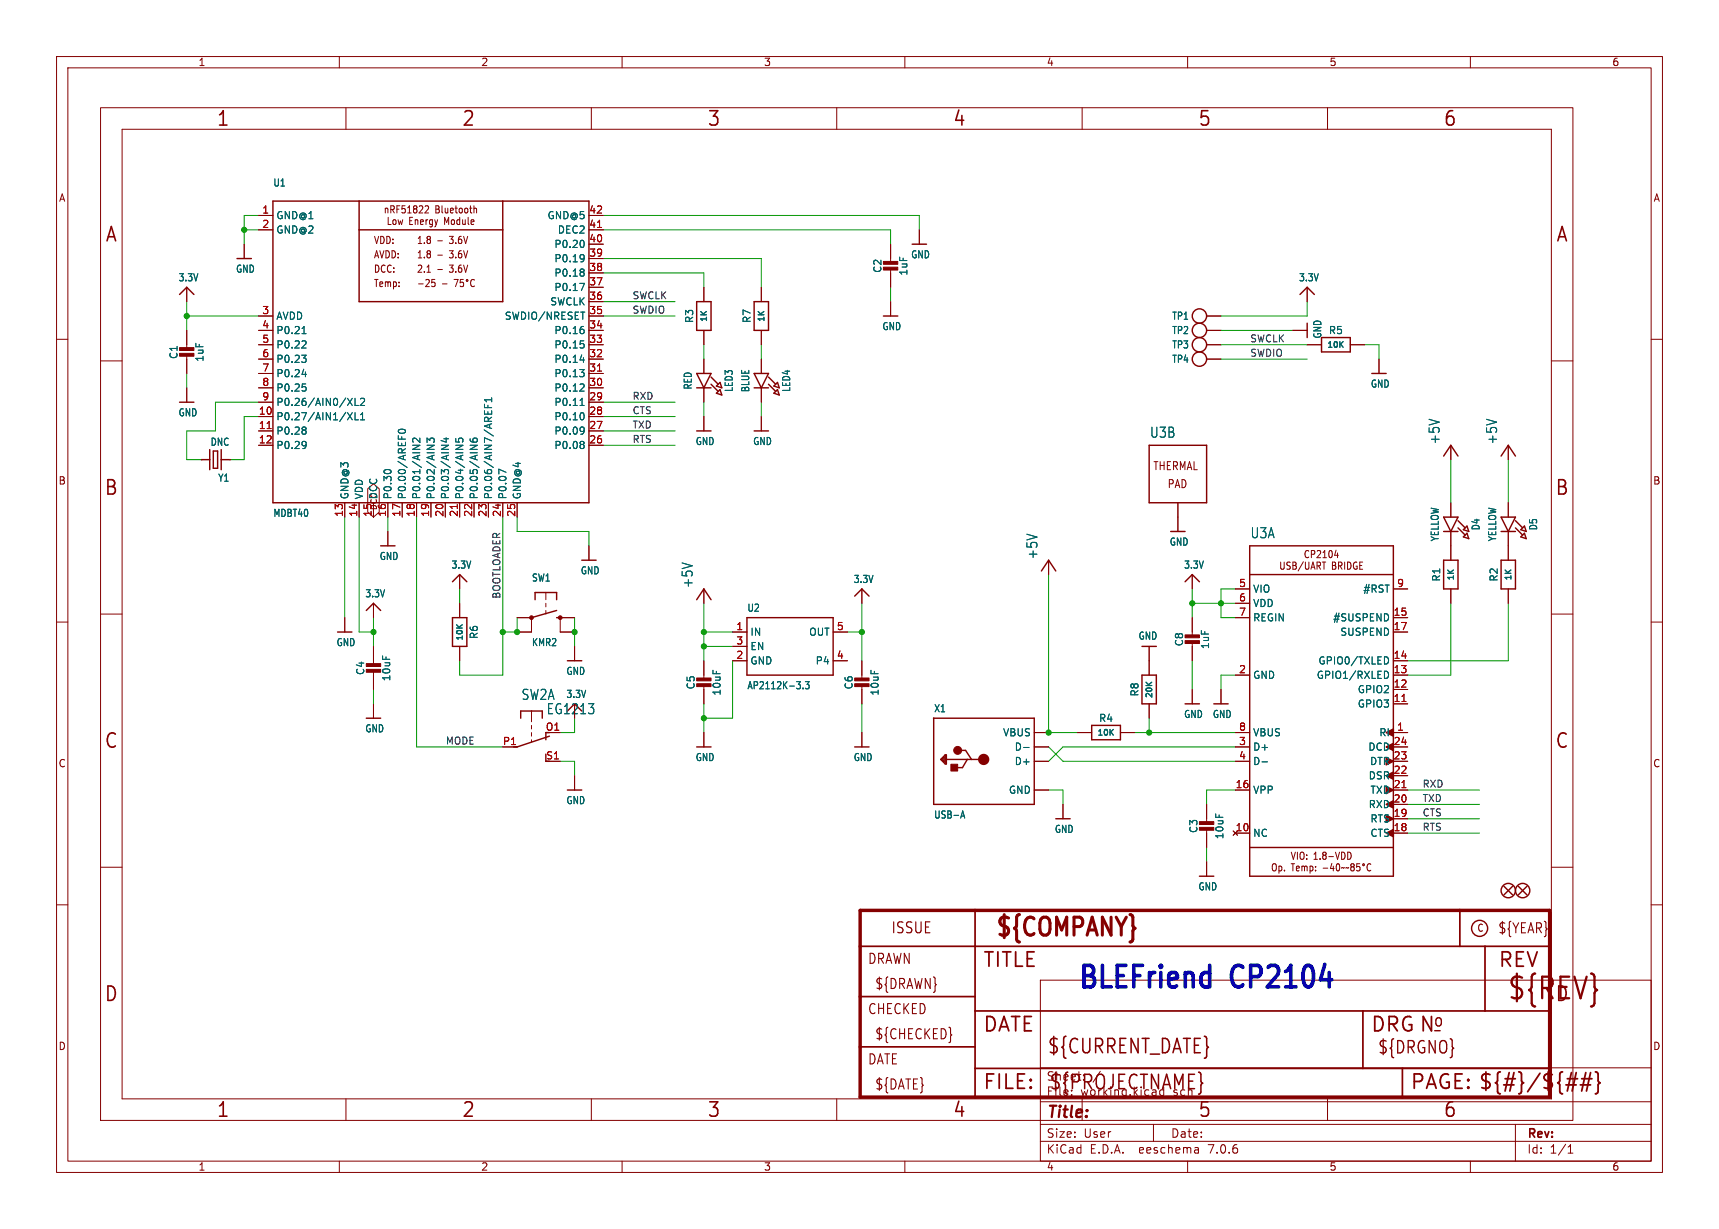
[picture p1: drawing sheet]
<svg xmlns="http://www.w3.org/2000/svg" width="304mm" height="217mm" viewBox="0 0 304 217" stroke-linecap="round" stroke-linejoin="round" font-family="sans-serif">
<g fill="none" stroke="#840000" stroke-width=".18">
<path d="M10 10h284v197.3h-284zM12 12h280v193.3h-280zM17.8 19h260.3v179.1h-260.3zM60 10v2M61.2 19v3.9M104.6 19v3.9M110 10v2M148 19v3.9M160 10v2M191.3 19v3.9M210 10v2M234.7 19v3.9"/>
<path d="M260 10v2M21.6 22.9h252.7v171.4h-252.7zM45.7 38.1h2.6M68.1 36.8v.9M68.1 36.9l.2-.1 .2 .1 .1 .8M68.6 38.4v1.3h.6M69.1 37.1l.6-.2-.1-.5h-.5v1.3M69.4 37.1l.3 .6M69.6 38.9h.2l.2 .2v.4l-.2 .2-.2-.1-.1-.1zM70.2 37h.3M70.4 38.9l.2 .8 .2-.6 .2 .6 .2-.8M70.7 36.4h-.5v1.3"/>
<path d="M71.6 36.4h-.5v.6l.1-.1h.4v.6l-.1 .2-.4-.2M72.1 37.7h.6M72.1 36.7l.3-.3v1.3M72.4 39h.4M73 38.4h-.6v1.3h.6M73.3 36.9l-.2-.2 .2-.3h.2l.2 .2-.2 .3M73.3 36.9l-.2 .3 .1 .3 .1 .2 .3-.1 .1-.2v-.3l-.2-.2M73.3 36.9h.2M73.4 39l.2-.1h.2l.1 .8M73.4 38.9v.8M74.1 36.5l.5-.1 .2 .3-.7 1h.7M74.3 39.3l.6-.1-.1-.3h-.3l-.2 .1 .1 .6h.4"/>
<path d="M75.2 36.5l.4-.1 .2 .3-.7 1h.7M75.3 38.9v.8M75.6 38.9l-.3 .2M76.5 38.9h-.4l-.2 .2 .1 .5h.5M76.5 38.9v1l-.2 .2h-.3M76.9 38.9l.2 .8M77.1 36.4h.3l.2 .2-.2 .4 .2 .1 .1 .3-.2 .3h-.4zM77.1 37h.3M77.1 39.7l-.2 .4M77.4 38.9l-.3 .8M78.2 36.4v1.1l.1 .2M78.6 39.7v-1.3l.4 .9 .3-.9v1.3"/>
<path d="M78.7 36.8l.1 .8 .2 .1 .2-.2M79.2 36.8v.9M79.6 37.2l.6-.1-.1-.2-.3-.1-.2 .2 .1 .6h.4M79.9 38.9h.3l.2 .2v.4l-.2 .2-.3-.1-.1-.1zM80.5 36.8h.4M80.6 36.4v1.1l.3 .2M80.9 38.9l-.1 .2 .1 .5M81.2 37.4v-.3l.2-.3 .3 .1 .1 .5M82.2 37.4v-.3l.2-.3 .3 .1v.5M83 36.8h.4M83.2 36.4v1.1M83.8 36.9l.2-.1 .2 .1 .1 .8"/>
<path d="M83.8 36.4v1.3M104.1 38.1h2.6M10 60h2M33 50.8v2.5M33 58.4v3.3M43.2 43.2v2.5M45.7 40.6h2.6M45.7 55.9h2.6M45.7 58.4h2.6M75.5 48.1h.6M76.9 49.4h-.5l-.1 .6 .2-.1 .3 .1 .1 .6-.2 .1-.4-.1M80.3 49.4h.7l-.5 1.3"/>
<path d="M81.9 49.4h-.5v.6l.1-.1 .4 .1v.6l-.1 .1-.4-.1M83.9 49.5h-.1a.62 .62 0 0 0-.6 .5 .62 .62 0 0 0 .4 .7l.3-.1M104.1 40.6h2.6M104.1 55.9h2.6M104.1 58.4h2.6M104.1 53.3h2.6M104.1 50.8h2.6M104.1 48.3h2.6M104.1 45.7h2.6M104.1 43.2h2.6M124.5 50.8v2.5M124.5 58.4v2.6"/>
<path d="M134.6 50.8v2.5M134.6 58.4v2.6M157.5 43.2v3.3M157.5 47.5v3.3M157.5 53.3v2.6M162.6 40.6v2.6M213.4 55.9h2.5M213.4 58.4h2.5M228.6 58.4h2.5M231.1 50.8v2.5M292 60h2M17.8 63.8h3.8"/>
<path d="M33 62.7v3.3M33 68.6v2.5M45.7 73.7h2.6M45.7 76.2h2.6M45.7 78.7h2.6M45.7 71.1h2.6M45.7 68.6h2.6M45.7 66h2.6M45.7 63.5h2.6M45.7 61h2.6M104.1 73.7h2.6M104.1 76.2h2.6"/>
<path d="M104.1 78.7h2.6M104.1 71.1h2.6M104.1 68.6h2.6M104.1 66h2.6M104.1 63.5h2.6M104.1 61h2.6M124.5 63.5v2.5M124.5 68.6v2.5M124.5 73.7v2.5M134.6 63.5v2.5M134.6 68.6v2.5M134.6 73.7v2.5"/>
<path d="M213.4 63.5h2.5M213.4 61h2.5M231.1 61h2.6M238.8 61h2.5M243.8 63.5v2.5M256.5 78.7v2.6M266.7 78.7v2.6M274.3 63.8h3.8M35.6 81.3h.1M40.6 81.3h.1M61 88.9v2.5M63.5 88.9v2.5"/>
<path d="M65 86.4l1-.9 1.1 .9v4.2l-1.1 .8-1-.8zM66 88.9v2.5M68.6 88.9v2.5M68.6 94v2.5M71.1 88.9v2.5M73.7 88.9v2.5M76.2 88.9v2.5M78.7 88.9v2.5M81.3 88.9v2.5M83.8 88.9v2.5M86.4 88.9v2.5M88.9 88.9v2.5"/>
<path d="M91.4 88.9v2.5M104.1 96.5v2.6M185.4 99.1v2.5M208.3 88.9v5.1M226.5 99.4v1l.2 .3 .3-.1 .1-.2v-1M228.2 99.5l-.5-.1-.2 .2 .1 .3 .5 .3v.3l-.2 .2-.4-.1M228.6 99.4h.4l.2 .2-.2 .4 .2 .1v.3l-.2 .3h-.4zM228.6 100h.4M230.5 99.3l-1 1.7M230.8 99.4v1l.2 .3 .3-.1 .1-.2v-1M231.4 97.5v-.1a.62 .62 0 0 0-.7 .5 .62 .62 0 0 0 .4 .7l.3-.1M231.9 98l.5-.1v-.5l-.5-.1v1.3"/>
<path d="M232.9 97.5l.4-.2 .2 .4-.6 .9h.6M233.8 99.4h.6M233.9 98.6h.7M233.9 97.7l.3-.4v1.3M234.1 99.4v1.3M235.1 97.4l.1-.1a.72 .72 0 0 1 0 1.3 .94 .94 0 0 1-.1-1.2zM235.6 99.4h.4l.2 .2-.2 .4 .2 .1v.3l-.2 .3h-.4zM235.6 100h.4M236.3 97.3l-.3 .9h.7M236.5 97.8v.8M237.8 99.4v1.3M238.7 99.5l-.4-.1v1.3l.5-.2"/>
<path d="M240.4 99.4v1.3h.6M256.5 88.9v2.5M256.5 94v5.1M266.7 88.9v2.5M266.7 94v5.1M10 110h2M17.8 108.6h3.8M61 109.2v2.6M66 106.7v2.5M66 114.3v3.3M66 118.6v3.3M81.3 101.6v2.5"/>
<path d="M81.3 106.7v2.5M81.3 114.3v2.5M91.4 109.2h2.6v2.6h-2.6M96.5 104.8v1.2M96.5 106.7v.6M96.5 107.9v.7M101.6 114.3v2.5M101.6 109.2h-2.5v2.6h2.5M124.5 104.1v2.6M124.5 116.8v3.3M129.5 111.8h2.6M129.5 116.8h2.6"/>
<path d="M129.5 114.3h2.6M147.3 111.8h2.6M147.3 116.8h2.6M152.4 104.1v2.6M152.4 116.8v3.3M203.2 114.3v5.1M210.8 101.6v2.5M210.8 109.2v3.3M210.8 113.5v3.3M218.4 119.4h2.6M218.4 109.2h2.6M218.4 104.1h2.6"/>
<path d="M218.4 106.7h2.6M231.8 100.7l.4-1.3 .3 1.3M231.9 100.3h.5M232.9 100.1l.5-.1 .1-.2-.1-.3-.5-.1v1.3M233.1 100.1l.4 .6M236.7 100.1l.5-.1 .1-.2-.1-.3-.5-.1v1.3M236.9 100.1l.4 .6M239.4 100.5l.3 .2 .3-.2M246.4 111.8h2.5M246.4 116.8h2.5M246.4 119.4h2.5M246.4 109.2h2.5"/>
<path d="M246.4 104.1h2.5M256.5 104.1v2.6M266.7 104.1v2.6M274.3 108.6h3.8M292 110h2M66 124.5v2.5M88.9 132.1h2.5M94 125.7v1.9M94 128.3v.6M94 129.5v.7M94 130.8v.4M96.5 129.5h2.6"/>
<path d="M96.5 134.6h2.6M101.6 137.2v2.5M124.5 121.2v3.3M124.5 129.5v2.6M152.4 121.2v3.3M152.4 129.5v2.6M182.9 129.5h2.5M182.9 132.1h2.5M182.9 134.6h2.5M182.9 139.7h2.5M190.5 129.5h2.5M198.1 129.5h2.6"/>
<path d="M203.2 124.5v2.5M210.8 121.9v2.6M215.9 121.9v2.6M218.4 129.5h2.6M218.4 132.1h2.6M218.4 134.6h2.6M218.4 139.7h2.6M246.4 129.5h2.5M246.4 132.1h2.5M246.4 134.6h2.5M246.4 139.7h2.5M246.4 124.5h2.5"/>
<path d="M246.4 121.9h2.5M246.4 137.2h2.5M10 160h2M17.8 153.4h3.8M188 142.2v2.6M213.4 142.2v3.3M213.4 146.6v3.3M213.4 152.4v2.5M218.4 147.3h2.6M225.1 152.8l.3-.1 .2 .2 .1 .7-.3 .4-.4-.2v-.6zM226.1 153.2h.4l.2 .2-.1 .5h-.5M226.1 153.2v1.2"/>
<path d="M227.1 153.9v.1M228.3 152.7h.6M228.3 150.7l.4 1.3 .4-1.3M228.6 152.7v1.3M229.2 153.6l.5-.1v-.3h-.3l-.2 .1 .1 .6h.4M229.4 150.7v1.3M230 150.7h.3l.2 .2 .1 .6-.3 .5-.4-.2v-.7zM230.2 153.3l.3-.1 .2 .1M230.2 153.2v.8M230.7 153.3l.1-.1h.3v.8M230.7 153.3v.7M231.1 151.2v.1"/>
<path d="M231.1 151.8v.2M231.6 153.2h.4l.2 .2-.1 .5h-.5M231.6 153.2v1.2M232.3 152h.7M232.3 151l.4-.3v1.3M232.6 153.2v.1M232.6 153.9v.1M233.4 151.8v.2M234.1 151.2l-.2-.2 .2-.3h.3l.1 .2-.2 .3M234.1 151.2h.2M234.1 151.2l-.2 .3M234.3 151.2l.2 .3"/>
<path d="M236.1 150.7l.4 1.3 .4-1.3M237.8 151.4l-.2-.7h-.4v1.3M238.9 151.4l-.2-.7h-.4v1.3M239.1 152.7l.3 .1 .1 .2-.2 .3M239.1 153.3h.2M239.3 153.3l.2 .2v.3l-.1 .1-.3 .1M240.4 152.7h-.5v.6l.1-.1 .4 .1v.6l-.1 .1-.4-.1M242.4 152.9l-.1-.1a.62 .62 0 0 0-.6 .5 .62 .62 0 0 0 .4 .7l.3-.1M246.4 147.3h2.5M246.4 144.8h2.5M246.4 142.2h2.5M274.3 153.4h3.8"/>
<path d="M292 160h2M184 173.3h108v32h-108zM61.2 194.3v3.8M104.6 194.3v3.8M148 194.3v3.8M184 198.8h108M184 194.8h108M184 188.8h108M191.3 194.3v3.8M204 198.8v3M234.7 194.3v3.8M268 198.8v6.5"/>
<path d="M60 205.3v2M110 205.3v2M160 205.3v2M184 201.8h108M210 205.3v2M211.8 203l.1 .9M211.9 203.8l-.1 .1M211.9 203.3h-.1M260 205.3v2M277.3 203.9h.8M277.3 202.8l.4-.4v1.5"/>
<circle cx="82.6" cy="49.6" r=".17"/>
<circle cx="241.1" cy="152.9" r=".17"/>
</g>
<g fill="none" stroke="#840000" stroke-width=".25">
<path d="M48.3 35.6h55.8v53.3h-55.8zM63.5 35.6v17.7h25.4v-17.7M31.7 52.1l1.3-1.3 1.3 1.3M41.9 45.7h2.5M63.5 40.6h25.4M123.2 53.3h2.5v5.1h-2.5zM133.3 53.3h2.6v5.1h-2.6zM156.2 55.9h2.5M161.3 43.2h2.5M229.9 52.1l1.2-1.3 1.3 1.3M231.1 57.1v2.6M233.7 59.7h5.1v2.5h-5.1z"/>
<path d="M31.7 71.1h2.6M37.1 79.5v3.6M37.7 79.8h.8v3h-.8zM39.1 79.5v3.6M123.2 66h2.5l-1.2 2.6zM123.2 76.2h2.5M123.2 68.6h2.5M125.7 66.7l1.3 1.2M125.7 67.9l1.3 1.3M126.7 68.3l.6-.7 .3 1zM126.7 69.5l.6-.6 .3 .9zM133.3 66h2.6l-1.3 2.6z"/>
<path d="M133.3 76.2h2.6M133.3 68.6h2.6M135.9 66.7l1.3 1.2M135.9 67.9l1.3 1.3M136.8 68.3l.7-.7 .3 1zM136.8 69.5l.7-.6 .3 .9zM203.2 78.7h10.2v10.2h-10.2zM242.6 66h2.5M35.6 81.3h1.5M39.1 81.3h1.5M67.3 96.5h2.5M102.9 99.1h2.5"/>
<path d="M207 94h2.5M221 96.5h25.4v58.4h-25.4zM255.3 94h2.5M255.3 91.4h2.5l-1.3 2.6zM255.3 99.1h2.5v5h-2.5zM255.3 80.6l1.2-1.9 1.3 1.9M257.8 92.1l1.3 1.2M257.8 93.3l1.3 1.3M258.8 93.7l.6-.7 .3 1zM258.8 94.9l.6-.6 .3 .9zM265.4 94h2.6M265.4 91.4h2.6l-1.3 2.6z"/>
<path d="M265.4 80.6l1.3-1.9 1.3 1.9M265.4 99.1h2.6v5h-2.6zM268 92.1l1.2 1.2M268 93.3l1.2 1.3M268.9 93.7l.7-.7 .3 1zM268.9 94.9l.7-.6 .3 .9zM59.7 111.8h2.5M64.8 107.9l1.2-1.2 1.3 1.2M80 102.9l1.3-1.3 1.2 1.3M80 109.2h2.5v5.1h-2.5zM94.6 106v-1.2h3.8v1.2M98.4 109.2h.7"/>
<path d="M98.4 107.9l-4.4 1.3M100.3 116.8h2.6M123.2 106l1.3-1.9 1.2 1.9M132.1 109.2h15.2v10.2h-15.2zM151.1 105.4l1.3-1.3 1.3 1.3M184.1 101l1.3-1.9 1.3 1.9M201.9 119.4h2.6v5.1h-2.6zM201.9 114.3h2.6M209.5 102.9l1.3-1.3 1.3 1.3M221 101.6h25.4M64.8 127h2.5M92.1 127v-1.3h3.8v1.3"/>
<path d="M96.5 129.5v1.3M97.2 130.2l-5.8 1.9h-.6M100.3 139.7h2.6M123.2 132.1h2.5M151.1 132.1h2.6M165.1 127h17.8v15.2h-17.8v-15.2M166.5 134.3l.4-.4v.8l-.2-.2v-.2M167.1 133.5h.2v1.6h-.2l-.8-.8zM167.1 133.5v1.4M167.3 134.3h6.6M169.7 132.7h1l1.1 1.6M171 134.3l-.8 1.4h-1.2"/>
<path d="M193 128.3h5.1v2.5h-5.1zM209.5 124.5h2.6M214.6 124.5h2.6M186.7 144.8h2.5M212.1 154.9h2.5M221 149.9h25.4M265.9 156.7l1.6 1.5M267.5 156.7l-1.6 1.5M268.5 156.7l1.5 1.5M270 156.7l-1.5 1.5"/>
<circle cx="212.1" cy="58.4" r="1.27"/>
<circle cx="212.1" cy="55.9" r="1.27"/>
<circle cx="212.1" cy="63.5" r="1.27"/>
<circle cx="212.1" cy="61" r="1.27"/>
<circle cx="266.7" cy="157.5" r="1.27"/>
<circle cx="269.2" cy="157.5" r="1.27"/>
<circle cx="261.6" cy="164.2" r="1.42"/>
</g>
<g fill="#840000" stroke="#840000" stroke-width=".18">
<path d="M31.7 62.5h2.6v.5h-2.6z"/>
<path d="M31.7 61.5h2.6v.5h-2.6z"/>
<path d="M64.8 118.4h2.5v.5h-2.5z"/>
<path d="M64.8 117.3h2.5v.6h-2.5z"/>
<path d="M168.1 135.1h1.2v1.2h-1.2z"/>
<path d="M212.1 146.3h2.5v.5h-2.5z"/>
<path d="M212.1 145.3h2.5v.5h-2.5z"/>
<path d="M151.1 120.9h2.6v.5h-2.6z"/>
<path d="M151.1 119.9h2.6v.5h-2.6z"/>
<path d="M209.5 113.3h2.6v.5h-2.6z"/>
<path d="M209.5 112.3h2.6v.5h-2.6z"/>
<path d="M123.2 120.9h2.5v.5h-2.5z"/>
<path d="M123.2 119.9h2.5v.5h-2.5z"/>
<path d="M156.2 47.2h2.5v.6h-2.5z"/>
<path d="M156.2 46.2h2.5v.5h-2.5z"/>
<circle cx="169.3" cy="132.7" r=".7"/>
<circle cx="94" cy="109.2" r=".33"/>
<circle cx="99.1" cy="109.2" r=".33"/>
</g>
<g fill="none" stroke="#006464" stroke-width=".18">
<path d="M53.4 59h.7M53.6 57.9l.2-.2v1.3M102.5 50.1h.9l-.6 1.3M102.9 57.7h.3M103 42.5a.79 .79 0 0 1 0 1.3M103 45l.2 .2a1.03 1.03 0 0 1-.2 1M103 47.6l.3 .2-.3 .3 .3 .3v.2l-.3 .2M103 58.2l.3 .3v.3l-.3 .2M103.3 45.6l-.3 .2M53.3 62.8h.8l-.4 .5M53.4 66.2h.8M53.5 67.9h.6"/>
<path d="M53.9 75.5l.2 .3-.2 .3 .2 .2v.2l-.2 .3M53.9 60.3l.2 .2v.3l-.8 .7h.8M53.9 63.3l.2 .2v.3l-.2 .3M53.9 68.4l.2 .2v.3l-.2 .3M53.9 78l.2 .2a1.03 1.03 0 0 1-.2 1.1M54 65.8v.8M54.1 78.6l-.2 .2M61.4 73l.9 1.2M61.4 70.4l.9 1.3M62.3 73l-.9 1.2M62.3 70.4l-.9 1.3M62.8 73v1.2h.6"/>
<path d="M62.8 70.4v1.3h.6M63.7 74.2h.8M63.7 73.3l.4-.3v1.2M63.7 70.6l.5-.2 .3 .4-.8 .9h.8M70.6 76a.68 .68 0 0 1 1.1 .3 .72 .72 0 0 1-1.3-.1zM73 78.7h1.2l-1.2 .8M74.2 77.5v.8l-.9-.8-.3 .2 .1 .5M75.5 78.7h1.3l-1.3 .8M75.5 78.3v-.8l.5 .4 .1-.4h.6l.1 .2-.1 .6M78 78.7h1.3l-1.3 .8M78.5 77.6h.8M78.9 77.4v.8l-.9-.3"/>
<path d="M80.6 78.7h1.3l-1.3 .8M80.6 77.5v.6l.6 .1-.1-.2v-.4l.2-.1h.4l.2 .2-.2 .5M83.1 78.7h1.3l-1.3 .8M83.1 77.6l.1 .4a.86 .86 0 0 0 1.2 0l-.1-.5h-.4l-.3 .2 .1 .4 .2 .1M85.7 71.5v.6h1.2M85.7 72.6v.6M86.3 71.7v.4M86.3 72.8v.4M86.9 70.3v.8M86.9 72.6v.6M86.9 70.7h-1.2l.3 .4M102.5 65.3h.8l-.4 .5"/>
<path d="M102.6 71.7h.7M102.6 63.7h.8M102.6 60.3h.6M102.8 70.6l.1-.2v1.3M103 73a.79 .79 0 0 1 0 1.2M103 78l.3 .3-.3 .3 .3 .2v.3l-.3 .2M103 60.8l.3 .2v.3l-.3 .2M103 65.8l.3 .3v.3l-.3 .2M103 67.9l.3 .2-.1 .3-.7 .8h.8M103 75.5l.2 .1a1.03 1.03 0 0 1-.2 1.1M103.2 63.2v.9M103.3 76.1l-.3 .2"/>
<path d="M67.9 83.3a.79 .79 0 0 1 1.3 0M89.5 83.5l-1.3-.5v.8M244.8 118.7a.64 .64 0 0 1 .7 .6 .64 .64 0 0 1-.7 .7M245.1 116.1a.68 .68 0 0 1 .4 .7 .68 .68 0 0 1-.4 .6M142 121.7v.1M142.4 120.5h.7l-.4 .5 .3 .1v.6l-.1 .1-.5-.1M181 132.2h1M223.2 134.7h.9M170 144.3h.5M170.2 143.4l.4 1.3"/>
</g>
<path d="M105.7 40.2h.7M47.2 75.8h.8M105.7 65.6h.7M80.9 89.2v.7M247.9 124h.7M247.9 139.3h.7" fill="none" stroke="#a90000" stroke-width=".18"/>
<circle cx="173.9" cy="134.3" r=".5" fill="none" stroke="#840000" stroke-width="1"/>
<path d="M152.1 161h121.9v33h-121.9z" fill="none" stroke="#840000" stroke-width=".61"/>
<path d="M152.1 176.2h20.3M152.1 167.3h121.9M172.4 161v33M172.4 178.8h101.6M241 178.8v10.1M258.1 161v6.3M262.6 167.3v11.5M152.1 185.1h20.3M172.4 188.9h101.6M248 188.9v5.1" fill="none" stroke="#840000" stroke-width=".3"/>
<path d="M276.9 191.8h1.8M277.1 190.8h1.9M278.7 189.7l-.7 3.2M279.4 191.8h1.9M279.7 190.8h1.8M280.4 189.7l-.7 3.2M281.3 189.7l-.8 3.2M282.1 189.5l.4 .2 .1 .2v1.2l.3 .4-.3 .3v1.2l-.1 .3-.4 .1" fill="none" stroke="#840000" stroke-width=".32"/>
<path d="M168.2 182.9l.1 .1-.1 .1" fill="none" stroke="#840000" stroke-width=".19"/>
<g fill="#840000" stroke="#840000" stroke-width=".25">
<path d="M245.1 144.1l1.3 .7-1.3 .6z"/>
<path d="M245.1 139.1l1.3 .6-1.3 .6z"/>
<path d="M245.1 134l1.3 .6-1.3 .7z"/>
<path d="M245.1 147.3l1.3-.6v1.3z"/>
<path d="M245.1 142.2l1.3-.6v1.3z"/>
<path d="M245.1 137.2l1.3-.7v1.3z"/>
<path d="M245.1 132.1l1.3-.7v1.3z"/>
<path d="M245.1 129.5l1.3-.6v1.3z"/>
</g>
<g fill="none" stroke="#009600" stroke-width=".18">
<path d="M45.7 38.1h-2.5v5.1M106.7 38.1h55.9v2.5M33 53.3v5.1M33 55.9h12.7M43.2 40.6h2.5M106.7 55.9h12.7M106.7 48.3h17.8v2.5M106.7 53.3h12.7M106.7 45.7h27.9v5.1M106.7 40.6h50.8v2.6M157.5 50.8v2.5M215.9 58.4h12.7"/>
<path d="M231.1 53.3v2.6h-15.2M33 66v2.6M45.7 71.1h-7.6v5.1h-5.1v5.1h2.6M45.7 73.7h-2.5v7.6h-2.6M106.7 76.2h12.7M106.7 73.7h12.7M106.7 71.1h12.7M106.7 78.7h12.7M124.5 61v2.5M124.5 71.1v2.6M134.6 61v2.5M134.6 71.1v2.6"/>
<path d="M215.9 63.5h15.2M215.9 61h15.2M241.3 61h2.5v2.5M61 91.4v17.8M63.5 91.4v20.4h2.5M68.6 91.4v2.6M73.7 91.4v40.7h15.2M88.9 91.4v28h-7.6v-2.6M91.4 91.4v2.6h12.7v2.5M256.5 81.3v7.6M266.7 81.3v7.6M66 109.2v5.1"/>
<path d="M81.3 104.1v2.6M91.4 109.2v2.6h-2.5M101.6 109.2v5.1M124.5 106.7v10.1M124.5 114.3h5M124.5 111.8h5M129.5 116.8v10.2h-5M149.9 111.8h2.5M152.4 106.7v10.1M185.4 101.6v27.9h5.1M210.8 104.1v5.1M210.8 116.8v5.1"/>
<path d="M210.8 106.7h7.6M218.4 104.1h-2.5v5.1h2.5M218.4 119.4h-2.5v2.5M256.5 106.7v12.7h-7.6M266.7 106.7v10.1h-17.8M66 121.9v2.6M99.1 134.6h2.5v2.6M101.6 127v2.5h-2.5M124.5 124.5v5M152.4 124.5v5M185.4 132.1l2.6 2.5h30.4M185.4 139.7h2.6v2.5"/>
<path d="M200.7 129.5h17.7M203.2 127v2.5M218.4 132.1h-30.4l-2.6 2.5M218.4 139.7h-5v2.5M248.9 139.7h12.7M213.4 149.9v2.5M248.9 142.2h12.7M248.9 144.8h12.7M248.9 147.3h12.7"/>
</g>
<g fill="#009600" stroke="#009600" stroke-width=".18">
<circle cx="124.5" cy="127" r=".46"/>
<circle cx="185.4" cy="129.5" r=".46"/>
<circle cx="203.2" cy="129.5" r=".46"/>
<circle cx="152.4" cy="111.8" r=".46"/>
<circle cx="215.9" cy="106.7" r=".46"/>
<circle cx="210.8" cy="106.7" r=".46"/>
<circle cx="124.5" cy="111.8" r=".46"/>
<circle cx="124.5" cy="114.3" r=".46"/>
<circle cx="43.2" cy="40.6" r=".46"/>
<circle cx="33" cy="55.9" r=".46"/>
<circle cx="91.4" cy="111.8" r=".46"/>
<circle cx="101.6" cy="111.8" r=".46"/>
<circle cx="88.9" cy="111.8" r=".46"/>
<circle cx="66" cy="111.8" r=".46"/>
</g>
<g font-size="5.3" fill="#0000c2">
<text x="190.5" y="175">BLEFriend</text>
<text x="218" y="175">CP2104</text>
</g>
<text font-size="5.3" fill="#840000" x="266.4" y="177.3">${REV}</text>
<text font-size="4.4" fill="#840000" x="175.7" y="166.3">${COMPANY}</text>
<g font-size="3.5" fill="#840000">
<text x="38.2" y="22.7">1</text>
<text x="81.6" y="22.7">2</text>
<text x="125" y="22.7">3</text>
<text x="168.4" y="22.7">4</text>
<text x="211.8" y="22.7">5</text>
<text x="255.1" y="22.7">6</text>
<text x="18.5" y="43.1">A</text>
<text x="275" y="43.1">A</text>
<text x="18.3" y="87.9">B</text>
<text x="274.9" y="87.9">B</text>
<text x="18.3" y="132.7">C</text>
<text x="274.9" y="132.7">C</text>
<text x="173.7" y="171.4">TITLE</text>
<text x="264.8" y="171.4">REV</text>
<text x="18.3" y="177.4">D</text>
<text x="274.9" y="177.4">D</text>
<text x="173.7" y="182.9">DATE</text>
<text x="242.3" y="182.9">DRG N</text>
<text x="185.1" y="186.7">${CURRENT_DATE}</text>
<text x="38.2" y="197.9">1</text>
<text x="81.6" y="197.9">2</text>
<text x="125" y="197.9">3</text>
<text x="168.4" y="197.9">4</text>
<text x="173.7" y="193">FILE:</text>
<text x="185.4" y="193">${PROJECTNAME}</text>
<text x="211.8" y="197.9">5</text>
<text x="249.3" y="193">PAGE: ${#}/${##}</text>
<text x="255.1" y="197.9">6</text>
</g>
<g font-size="3" fill="#840000">
<text x="253.4" y="181.9">o</text>
<text x="243.5" y="186.6">${DRGNO}</text>
</g>
<text font-size="2.8" fill="#840000" x="185" y="198.2">Title:</text>
<text font-size="2.7" fill="#840000" x="157.5" y="165.3">ISSUE</text>
<g font-size="2.5" fill="#006464">
<text x="203.3" y="77.6">U3B</text>
<text x="254.8" y="78.7" transform="rotate(-90 254.8 78.7)">+5V</text>
<text x="264.9" y="78.7" transform="rotate(-90 264.9 78.7)">+5V</text>
<text x="221" y="95.4">U3A</text>
<text x="183.7" y="99" transform="rotate(-90 183.7 99)">+5V</text>
<text x="122.7" y="104.1" transform="rotate(-90 122.7 104.1)">+5V</text>
<text x="92.1" y="124">SW2A</text>
</g>
<g font-size="2.5" fill="#840000">
<text x="96.6" y="126.5">EG1213</text>
<text x="264.8" y="165.3">${YEAR}</text>
<text x="153.4" y="170.7">DRAWN</text>
<text x="153.4" y="179.6">CHECKED</text>
<text x="154.6" y="175.2">${DRAWN}</text>
<text x="154.6" y="184">${CHECKED}</text>
<text x="153.4" y="188.5">DATE</text>
<text x="154.6" y="192.9">${DATE}</text>
</g>
<g font-size="2.1" fill="#840000">
<text x="185" y="191.3">Sheet:</text>
<text x="193.2" y="191.3">/</text>
<text x="185" y="194">File:</text>
<text x="191" y="194">working.kicad_sch</text>
<text x="185" y="201.4">Size:</text>
<text x="191.6" y="201.4">User</text>
<text x="207" y="201.4">Date:</text>
<text x="270" y="201.6">Rev:</text>
<text x="185" y="204.2">KiCad</text>
<text x="192.7" y="204.2">E.D.A.</text>
<text x="201.6" y="204.2">eeschema</text>
<text x="213.9" y="204.2">7.0.6</text>
<text x="270" y="204.2">Id:</text>
<text x="274" y="204.2">1/1</text>
</g>
<g font-size="2" fill="#840000">
<text x="203.8" y="83.3">THERMAL</text>
<text x="206.4" y="86.5">PAD</text>
</g>
<g font-size="1.8" fill="#840000">
<text x="35" y="11.9">1</text>
<text x="85" y="11.9">2</text>
<text x="135" y="11.9">3</text>
<text x="185" y="11.9">4</text>
<text x="235" y="11.9">5</text>
<text x="285" y="11.9">6</text>
<text x="10.3" y="35.9">A</text>
<text x="292.3" y="35.9">A</text>
<text x="81.3" y="39">Energy</text>
<text x="66" y="45.9">AVDD:</text>
<text x="66" y="43.3">VDD:</text>
<text x="73.6" y="45.9">1.8</text>
<text x="73.6" y="43.3">1.8</text>
<text x="77.3" y="45.9">-</text>
<text x="77.3" y="43.3">-</text>
<text x="79.7" y="45.9">3.6V</text>
<text x="79.7" y="43.3">3.6V</text>
<text x="66" y="51">Temp:</text>
<text x="66" y="48.4">DCC:</text>
<text x="73.6" y="51">-25</text>
<text x="73.6" y="48.4">2.1</text>
<text x="77.3" y="48.4">-</text>
<text x="78.1" y="51">-</text>
<text x="79.7" y="48.4">3.6V</text>
<text x="10.3" y="85.9">B</text>
<text x="292.2" y="85.9">B</text>
<text x="239.1" y="99.9">BRIDGE</text>
<text x="10.3" y="135.9">C</text>
<text x="292.2" y="135.9">C</text>
<text x="234.5" y="153.3">Temp:</text>
<text x="261.1" y="165">C</text>
<text x="10.3" y="185.9">D</text>
<text x="292.2" y="185.9">D</text>
<text x="35" y="207.2">1</text>
<text x="85" y="207.2">2</text>
<text x="135" y="207.2">3</text>
<text x="185" y="207.2">4</text>
<text x="235" y="207.2">5</text>
<text x="285" y="207.2">6</text>
</g>
<g font-size="1.8" fill="#006464">
<text x="48.2" y="33.2">U1</text>
<text x="48.8" y="39">GND@1</text>
<text x="48.8" y="41.5">GND@2</text>
<text x="96.7" y="39">GND@5</text>
<text x="98.5" y="41.5">DEC2</text>
<text x="97.9" y="46.6">P0.19</text>
<text x="97.9" y="44">P0.20</text>
<text x="161" y="45.9">GND</text>
<text x="31.5" y="50">3.3V</text>
<text x="41.6" y="48.4">GND</text>
<text x="97.9" y="51.7">P0.17</text>
<text x="97.9" y="49.1">P0.18</text>
<text x="156.1" y="48.4" transform="rotate(-90 156.1 48.4)">C2</text>
<text x="160.6" y="48.8" transform="rotate(-90 160.6 48.8)">1uF</text>
<text x="229.6" y="50">3.3V</text>
<text x="48.8" y="56.7">AVDD</text>
<text x="48.8" y="59.3">P0.21</text>
<text x="89.2" y="56.7">SWDIO/NRESET</text>
<text x="97.2" y="54.2">SWCLK</text>
<text x="97.9" y="59.3">P0.16</text>
<text x="122.8" y="57.2" transform="rotate(-90 122.8 57.2)">R3</text>
<text x="132.9" y="57.2" transform="rotate(-90 132.9 57.2)">R7</text>
<text x="155.9" y="58.6">GND</text>
<text x="207.2" y="59.3">TP2</text>
<text x="207.2" y="56.7">TP1</text>
<text x="233.8" y="60" transform="rotate(-90 233.8 60)">GND</text>
<text x="234.9" y="59.3">R5</text>
<text x="31.6" y="63.6" transform="rotate(-90 31.6 63.6)">C1</text>
<text x="36.2" y="64.1" transform="rotate(-90 36.2 64.1)">1uF</text>
<text x="48.8" y="61.8">P0.22</text>
<text x="48.8" y="64.4">P0.23</text>
<text x="97.9" y="64.4">P0.14</text>
<text x="97.9" y="61.8">P0.15</text>
<text x="207.2" y="64.4">TP4</text>
<text x="207.2" y="61.8">TP3</text>
<text x="48.8" y="66.9">P0.24</text>
<text x="48.8" y="69.4">P0.25</text>
<text x="48.8" y="72">P0.26/AIN0/XL2</text>
<text x="97.9" y="72">P0.11</text>
<text x="97.9" y="69.4">P0.12</text>
<text x="97.9" y="66.9">P0.13</text>
<text x="122.5" y="69" transform="rotate(-90 122.5 69)">RED</text>
<text x="129.8" y="69.4" transform="rotate(-90 129.8 69.4)">LED3</text>
<text x="132.7" y="69.5" transform="rotate(-90 132.7 69.5)">BLUE</text>
<text x="139.9" y="69.4" transform="rotate(-90 139.9 69.4)">LED4</text>
<text x="242.3" y="68.7">GND</text>
<text x="31.5" y="73.8">GND</text>
<text x="48.8" y="74.5">P0.27/AIN1/XL1</text>
<text x="48.8" y="77.1">P0.28</text>
<text x="97.9" y="77.1">P0.09</text>
<text x="97.9" y="74.5">P0.10</text>
<text x="37.1" y="79">DNC</text>
<text x="48.8" y="79.6">P0.29</text>
<text x="97.9" y="79.6">P0.08</text>
<text x="122.9" y="78.9">GND</text>
<text x="133.1" y="78.9">GND</text>
<text x="38.5" y="85.4">Y1</text>
<text x="61.8" y="88.4" transform="rotate(-90 61.8 88.4)">GND@3</text>
<text x="64.4" y="88.4" transform="rotate(-90 64.4 88.4)">VDD</text>
<text x="66.9" y="88.4" transform="rotate(-90 66.9 88.4)">DCC</text>
<text x="69.4" y="88.4" transform="rotate(-90 69.4 88.4)">P0.30</text>
<text x="72" y="88.4" transform="rotate(-90 72 88.4)">P0.00/AREF0</text>
<text x="74.5" y="88.4" transform="rotate(-90 74.5 88.4)">P0.01/AIN2</text>
<text x="77.1" y="88.4" transform="rotate(-90 77.1 88.4)">P0.02/AIN3</text>
<text x="79.6" y="88.4" transform="rotate(-90 79.6 88.4)">P0.03/AIN4</text>
<text x="82.1" y="88.4" transform="rotate(-90 82.1 88.4)">P0.04/AIN5</text>
<text x="84.7" y="88.4" transform="rotate(-90 84.7 88.4)">P0.05/AIN6</text>
<text x="87.2" y="88.4" transform="rotate(-90 87.2 88.4)">P0.06/AIN7/AREF1</text>
<text x="89.8" y="88.4" transform="rotate(-90 89.8 88.4)">P0.07</text>
<text x="92.3" y="88.4" transform="rotate(-90 92.3 88.4)">GND@4</text>
<text x="48.2" y="91.6">MDBT40</text>
<text x="254.6" y="95.8" transform="rotate(-90 254.6 95.8)">YELLOW</text>
<text x="261.8" y="93.9" transform="rotate(-90 261.8 93.9)">D4</text>
<text x="264.8" y="95.8" transform="rotate(-90 264.8 95.8)">YELLOW</text>
<text x="272" y="93.9" transform="rotate(-90 272 93.9)">D5</text>
<text x="67" y="99.2">GND</text>
<text x="79.7" y="100.8">3.3V</text>
<text x="102.6" y="101.8">GND</text>
<text x="206.7" y="96.7">GND</text>
<text x="209.3" y="100.8">3.3V</text>
<text x="64.5" y="105.8">3.3V</text>
<text x="94" y="103">SW1</text>
<text x="150.8" y="103.3">3.3V</text>
<text x="221.5" y="105">VIO</text>
<text x="221.5" y="107.5">VDD</text>
<text x="241" y="105">#RST</text>
<text x="254.9" y="102.9" transform="rotate(-90 254.9 102.9)">R1</text>
<text x="265" y="102.9" transform="rotate(-90 265 102.9)">R2</text>
<text x="84.7" y="113.1" transform="rotate(-90 84.7 113.1)">R6</text>
<text x="132.1" y="108.4">U2</text>
<text x="132.6" y="112.6">IN</text>
<text x="143" y="112.6">OUT</text>
<text x="201.2" y="113.3">GND</text>
<text x="221.5" y="110.1">REGIN</text>
<text x="235.6" y="110.1">#SUSPEND</text>
<text x="236.9" y="112.6">SUSPEND</text>
<text x="59.4" y="114.5">GND</text>
<text x="64.6" y="119.5" transform="rotate(-90 64.6 119.5)">C4</text>
<text x="94" y="114.5">KMR2</text>
<text x="100" y="119.5">GND</text>
<text x="132.6" y="117.7">GND</text>
<text x="132.6" y="115.2">EN</text>
<text x="144.1" y="117.7">P4</text>
<text x="209.4" y="114.4" transform="rotate(-90 209.4 114.4)">C8</text>
<text x="214" y="114.9" transform="rotate(-90 214 114.9)">1uF</text>
<text x="233" y="117.7">GPIO0/TXLED</text>
<text x="69.2" y="120.6" transform="rotate(-90 69.2 120.6)">10uF</text>
<text x="100" y="123.6">3.3V</text>
<text x="123" y="122" transform="rotate(-90 123 122)">C5</text>
<text x="127.6" y="123.1" transform="rotate(-90 127.6 123.1)">10uF</text>
<text x="132.1" y="122.1">AP2112K-3.3</text>
<text x="151" y="122" transform="rotate(-90 151 122)">C6</text>
<text x="155.6" y="123.1" transform="rotate(-90 155.6 123.1)">10uF</text>
<text x="201.5" y="123.3" transform="rotate(-90 201.5 123.3)">R8</text>
<text x="221.5" y="120.2">GND</text>
<text x="232.7" y="120.2">GPIO1/RXLED</text>
<text x="240" y="125.3">GPIO3</text>
<text x="240" y="122.8">GPIO2</text>
<text x="64.5" y="129.7">GND</text>
<text x="165.1" y="126.2">X1</text>
<text x="177.3" y="130.4">VBUS</text>
<text x="194.2" y="127.9">R4</text>
<text x="209.3" y="127.2">GND</text>
<text x="214.3" y="127.2">GND</text>
<text x="221.5" y="130.4">VBUS</text>
<text x="243.8" y="130.4">RI</text>
<text x="122.9" y="134.8">GND</text>
<text x="150.8" y="134.8">GND</text>
<text x="179.3" y="135.5">D+</text>
<text x="179.3" y="132.9">D-</text>
<text x="221.5" y="132.9">D+</text>
<text x="221.5" y="135.5">D-</text>
<text x="241.9" y="132.9">DCD</text>
<text x="242.2" y="135.5">DTR</text>
<text x="100" y="142.4">GND</text>
<text x="178.3" y="140.6">GND</text>
<text x="221.5" y="140.6">VPP</text>
<text x="241.9" y="143.1">RXD</text>
<text x="241.9" y="138">DSR</text>
<text x="242.2" y="140.6">TXD</text>
<text x="165.1" y="144.9">USB-A</text>
<text x="186.4" y="147.5">GND</text>
<text x="211.9" y="147.4" transform="rotate(-90 211.9 147.4)">C3</text>
<text x="216.5" y="148.5" transform="rotate(-90 216.5 148.5)">10uF</text>
<text x="221.5" y="148.2">NC</text>
<text x="242.2" y="148.2">CTS</text>
<text x="242.2" y="145.6">RTS</text>
<text x="211.8" y="157.6">GND</text>
</g>
<g font-size="1.8" fill="#a90000">
<text x="46.3" y="37.8">1</text>
<text x="46.3" y="40.4">2</text>
<text x="104.1" y="40.4">41</text>
<text x="104.1" y="37.8">42</text>
<text x="104.1" y="45.5">39</text>
<text x="104.1" y="42.9">40</text>
<text x="104.1" y="53.1">36</text>
<text x="104.1" y="50.5">37</text>
<text x="104.1" y="48">38</text>
<text x="46.3" y="55.6">3</text>
<text x="46.3" y="58.2">4</text>
<text x="104.1" y="58.2">34</text>
<text x="104.1" y="55.6">35</text>
<text x="46.3" y="60.7">5</text>
<text x="46.3" y="63.2">6</text>
<text x="46.3" y="65.8">7</text>
<text x="104.1" y="65.8">31</text>
<text x="104.1" y="63.2">32</text>
<text x="104.1" y="60.7">33</text>
<text x="46.3" y="68.3">8</text>
<text x="46.3" y="70.9">9</text>
<text x="104.1" y="70.9">29</text>
<text x="104.1" y="68.3">30</text>
<text x="45.7" y="73.4">10</text>
<text x="45.7" y="75.9">11</text>
<text x="104.1" y="75.9">27</text>
<text x="104.1" y="73.4">28</text>
<text x="45.7" y="78.5">12</text>
<text x="104.1" y="78.5">26</text>
<text x="60.7" y="91.5" transform="rotate(-90 60.7 91.5)">13</text>
<text x="63.2" y="91.5" transform="rotate(-90 63.2 91.5)">14</text>
<text x="65.8" y="91.5" transform="rotate(-90 65.8 91.5)">15</text>
<text x="68.3" y="91.5" transform="rotate(-90 68.3 91.5)">16</text>
<text x="70.9" y="91.5" transform="rotate(-90 70.9 91.5)">17</text>
<text x="73.4" y="91.5" transform="rotate(-90 73.4 91.5)">18</text>
<text x="75.9" y="91.5" transform="rotate(-90 75.9 91.5)">19</text>
<text x="78.5" y="91.5" transform="rotate(-90 78.5 91.5)">20</text>
<text x="81" y="91.5" transform="rotate(-90 81 91.5)">21</text>
<text x="83.6" y="91.5" transform="rotate(-90 83.6 91.5)">22</text>
<text x="86.1" y="91.5" transform="rotate(-90 86.1 91.5)">23</text>
<text x="88.6" y="91.5" transform="rotate(-90 88.6 91.5)">24</text>
<text x="91.2" y="91.5" transform="rotate(-90 91.2 91.5)">25</text>
<text x="219" y="103.9">5</text>
<text x="219" y="106.4">6</text>
<text x="246.9" y="103.9">9</text>
<text x="130.1" y="111.5">1</text>
<text x="147.9" y="111.5">5</text>
<text x="219" y="109">7</text>
<text x="246.3" y="109">15</text>
<text x="246.3" y="111.5">17</text>
<text x="130.1" y="116.6">2</text>
<text x="130.1" y="114">3</text>
<text x="147.9" y="116.6">4</text>
<text x="219" y="119.1">2</text>
<text x="246.3" y="119.1">13</text>
<text x="246.3" y="116.6">14</text>
<text x="246.3" y="124.2">11</text>
<text x="246.3" y="121.7">12</text>
<text x="88.8" y="131.8">P1</text>
<text x="96.4" y="129.3">O1</text>
<text x="219" y="131.8">3</text>
<text x="219" y="129.3">8</text>
<text x="246.3" y="131.8">24</text>
<text x="246.9" y="129.3">1</text>
<text x="96.5" y="134.4">S1</text>
<text x="219" y="134.4">4</text>
<text x="246.3" y="136.9">22</text>
<text x="246.3" y="134.4">23</text>
<text x="218.4" y="139.4">16</text>
<text x="246.3" y="142">20</text>
<text x="246.3" y="139.4">21</text>
<text x="218.4" y="147.1">10</text>
<text x="246.3" y="147.1">18</text>
<text x="246.3" y="144.5">19</text>
</g>
<g font-size="1.7" fill="#0f0f0f">
<text x="111.8" y="53">SWCLK</text>
<text x="111.8" y="55.5">SWDIO</text>
<text x="221" y="63.2">SWDIO</text>
<text x="221" y="60.6">SWCLK</text>
<text x="111.8" y="70.8">RXD</text>
<text x="111.8" y="73.3">CTS</text>
<text x="111.8" y="75.9">TXD</text>
<text x="111.8" y="78.4">RTS</text>
<text x="88.6" y="106" transform="rotate(-90 88.6 106)">BOOTLOADER</text>
<text x="78.7" y="131.7">MODE</text>
<text x="251.5" y="139.4">RXD</text>
<text x="251.5" y="141.9">TXD</text>
<text x="251.5" y="144.4">CTS</text>
<text x="251.5" y="147">RTS</text>
</g>
<g font-size="1.4" fill="#006464">
<text x="125.3" y="57.1" transform="rotate(-90 125.3 57.1)">1K</text>
<text x="135.4" y="57.1" transform="rotate(-90 135.4 57.1)">1K</text>
<text x="234.5" y="61.8">10K</text>
<text x="66.8" y="90.3" transform="rotate(-90 66.8 90.3)">DCC</text>
<text x="257.4" y="102.8" transform="rotate(-90 257.4 102.8)">1K</text>
<text x="267.5" y="102.8" transform="rotate(-90 267.5 102.8)">1K</text>
<text x="82.1" y="113.4" transform="rotate(-90 82.1 113.4)">10K</text>
<text x="204" y="123.6" transform="rotate(-90 204 123.6)">20K</text>
<text x="193.9" y="130.4">10K</text>
</g>
</svg>
